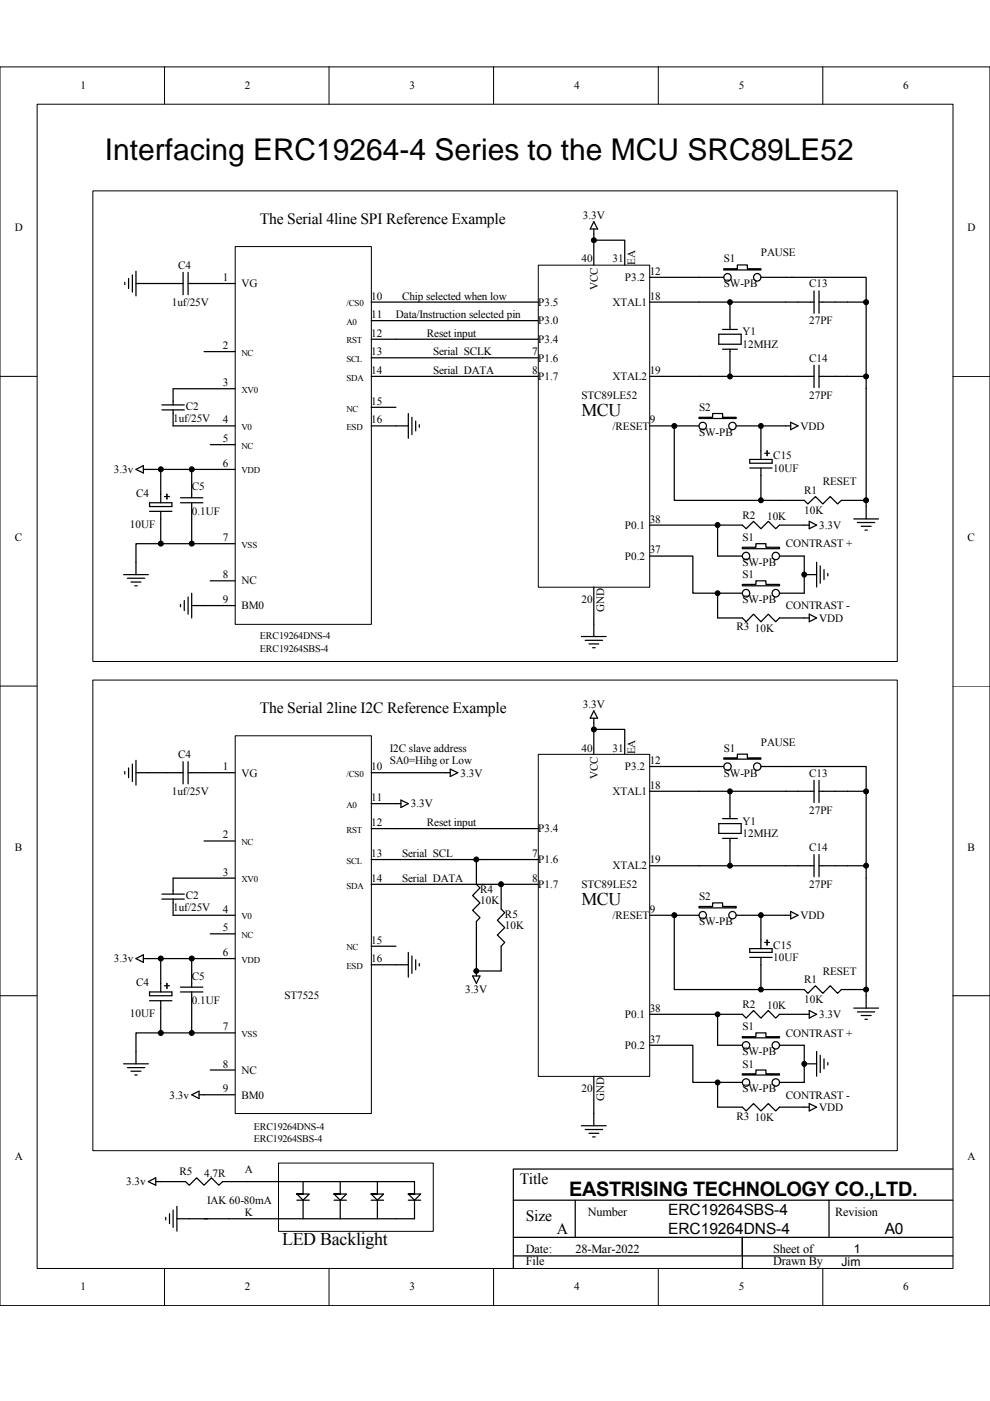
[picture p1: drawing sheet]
<svg xmlns="http://www.w3.org/2000/svg" width="210mm" height="297mm" viewBox="0 0 210 297" stroke-linecap="round" stroke-linejoin="round" font-family="sans-serif">
<g fill="none" stroke="#000" stroke-width=".21">
<path d="M0 14.2h209.9v262.6h-209.9zM34.9 14.1v8M69.8 14.1v8M104.6 14.1v8M139.6 14.1v8M174.5 14.1v8M7.9 22.1h194.2v246.8h-194.2zM0 79.8h7.8M202 79.8h7.9M0 145.5h7.8M202 145.5h7.9M0 211.1h7.8"/>
<path d="M202 211.1h7.9M34.9 268.9v7.9M69.8 268.9v7.9M104.6 268.9v7.9M139.6 268.9v7.9M174.5 268.9v7.9"/>
</g>
<path d="M108.8 254.5h93.2M122 254.5v7.8M175.8 254.5v7.8M202 247.9h-93.2v21M108.8 262.3h93.2M108.8 266.3h93.2M157.4 266.3v-4v6.6" fill="none" stroke="#000" stroke-width=".26"/>
<path d="M49.9 52.3h28.8v80.1h-28.8z" fill="#fff"/>
<path d="M49.9 52.3h28.8v80.1h-28.8z" fill="none" stroke="#000" stroke-width=".21"/>
<path d="M78.7 75.9h23.6" fill="none" stroke="#000" stroke-width=".26"/>
<path d="M114.2 56.3h23.6v68.2h-23.6z" fill="#fff"/>
<path d="M114.1 56.2h23.7v68.3h-23.7z" fill="none" stroke="#000" stroke-width=".21"/>
<g fill="none" stroke="#000" stroke-width=".26">
<path d="M125.9 50.9h6.6v5.3M125.9 47l.8 1.6h-1.6zM125.9 48.6v7.6M137.7 58.8h15.8M161.3 58.8h5.3M78.7 79.8h35.4M102.3 75.9h11.8M137.7 79.8h10.5M137.7 64h10.5M137.7 90.3h5.3M123.3 135h5.2M124.1 135.8h3.7"/>
<path d="M124.9 136.5h2.1M125.6 137.3h.6M125.9 124.5v10.5"/>
</g>
<path d="M153.5 57h2.8v-.8h2.2v.8h2.8v.2h-7.8z" fill-rule="evenodd" fill="#fff"/>
<g fill="none" stroke="#000" stroke-width=".26">
<path d="M153.5 57h2.8v-.8h2.2v.8h2.8v.2h-7.8zM166.6 58.8h17v23.6M148.2 64h24.4M148.2 79.8h24.4M152.4 70.9h4.7v2.1h-4.7zM153.2 69.8h3.1M153.2 74h3.1M154.8 64v5.8M154.8 74v5.8M172.6 61.7v4.7M172.6 77.4v4.8M173.7 64h9.9"/>
<path d="M173.7 61.7v4.7M173.7 77.4v4.8M173.7 79.8h6M143 90.3h5.2M156.1 90.3h5.2v7.1M159 97.4h4.7v.8h-4.7zM159 99.2h4.7M161.3 99.2v6.9M162.1 96.1h1.1M162.6 95.6v1M181 110h5.3M181.8 110.8h3.7"/>
<path d="M182.6 111.6h2.1M183.4 112.4h.5M183.6 107.4v2.6"/>
<circle cx="154.2" cy="58.8" r=".79"/>
<circle cx="160.5" cy="58.8" r=".79"/>
</g>
<path d="M148.2 88.5h2.9v-.8h2.1v.8h2.9v.2h-7.9z" fill-rule="evenodd" fill="#fff"/>
<g fill="none" stroke="#000" stroke-width=".26">
<path d="M179.7 79.8h3.9M143 90.3v15.8h27.5l.8 .7 1.6-1.5 1.6 1.5 1.5-1.5 1.6 1.5 .8-.7h5.2M148.2 88.5h2.9v-.8h2.1v.8h2.9v.2h-7.9zM161.3 90.3h6.3M167.6 89.5l1.6 .8-1.6 .8zM183.6 82.4v25M152.1 117.9h5.3M165.3 117.9h5.2"/>
<circle cx="149" cy="90.3" r=".78"/>
<circle cx="155.3" cy="90.3" r=".79"/>
</g>
<path d="M157.4 116h2.9v-.7h2.1v.7h2.9v.3h-7.9z" fill-rule="evenodd" fill="#fff"/>
<g fill="none" stroke="#000" stroke-width=".26">
<path d="M157.4 116h2.9v-.7h2.1v.7h2.9v.3h-7.9zM152.1 125.8h5.3M165.3 125.8h5.2"/>
<circle cx="158.2" cy="117.9" r=".78"/>
<circle cx="164.5" cy="117.9" r=".79"/>
</g>
<path d="M157.4 123.9h2.9v-.8h2.1v.8h2.9v.3h-7.9z" fill-rule="evenodd" fill="#fff"/>
<g fill="none" stroke="#000" stroke-width=".26">
<path d="M78.7 71.9h35.4M78.7 68h35.4M78.7 64h35.4M78.7 86.4h5.2M78.7 90.3h5.2M137.7 111.3h19.7l.8 .8 1.6-1.6 1.5 1.6 1.6-1.6 1.6 1.6 .8-.8h6.3M137.7 117.9h9.2v7.9h5.2v5.2h5.3l.8 .8 1.6-1.6 1.5 1.6 1.6-1.6 1.6 1.6 .8-.8h6.3M152.1 111.3v6.6M170.5 117.9v7.9M171.6 110.5l1.5 .8-1.5 .8zM173.1 119.2v5.3M173.9 120v3.7"/>
<path d="M38.3 128.1v.6M39.1 127.3v2.2M39.9 126.6v3.6M40.6 128.4h9.2M40.6 125.8v5.2M157.4 123.9h2.9v-.8h2.1v.8h2.9v.3h-7.9zM170.5 121.8h2.6M171.6 130.2l1.5 .8-1.5 .8zM174.7 120.8v2.1M175.5 121.6v.5"/>
<circle cx="158.2" cy="125.8" r=".79"/>
<circle cx="164.5" cy="125.8" r=".79"/>
</g>
<g fill="none" stroke="#000" stroke-width=".21">
<path d="M19.7 40.5h170.5v99.8h-170.5z"/>
<circle cx="125.9" cy="50.9" r=".53"/>
<circle cx="154.8" cy="64.1" r=".52"/>
<circle cx="154.8" cy="79.8" r=".52"/>
<circle cx="183.6" cy="64.1" r=".53"/>
<circle cx="183.6" cy="79.8" r=".53"/>
<circle cx="143" cy="90.3" r=".53"/>
<circle cx="161.3" cy="90.3" r=".52"/>
<circle cx="152.1" cy="111.3" r=".52"/>
<circle cx="161.3" cy="106.1" r=".52"/>
<circle cx="183.6" cy="106.1" r=".53"/>
<circle cx="152.1" cy="125.8" r=".51"/>
<circle cx="170.5" cy="121.8" r=".52"/>
</g>
<g fill="#000">
<circle cx="125.9" cy="50.9" r=".53"/>
<circle cx="154.8" cy="64.1" r=".52"/>
<circle cx="154.8" cy="79.8" r=".52"/>
<circle cx="183.6" cy="64.1" r=".53"/>
<circle cx="183.6" cy="79.8" r=".53"/>
<circle cx="143" cy="90.3" r=".53"/>
<circle cx="161.3" cy="90.3" r=".52"/>
<circle cx="152.1" cy="111.3" r=".52"/>
<circle cx="161.3" cy="106.1" r=".52"/>
<circle cx="183.6" cy="106.1" r=".53"/>
<circle cx="152.1" cy="125.8" r=".51"/>
<circle cx="170.5" cy="121.8" r=".52"/>
</g>
<path d="M49.9 156h28.8v80.1h-28.8z" fill="#fff"/>
<path d="M49.9 156h28.8v80.1h-28.8z" fill="none" stroke="#000" stroke-width=".21"/>
<path d="M78.7 182.2h23.6M34.1 219h15.7M39.3 203.2h10.5" fill="none" stroke="#000" stroke-width=".26"/>
<path d="M114.2 160h23.6v68.2h-23.6z" fill="#fff"/>
<path d="M114.1 159.9h23.7v68.3h-23.7z" fill="none" stroke="#000" stroke-width=".21"/>
<g fill="none" stroke="#000" stroke-width=".26">
<path d="M125.9 154.6h6.6v5.3M125.9 150.7l.8 1.6h-1.6zM125.9 152.3v7.6M137.7 162.5h15.8M137.7 167.8h10.5M161.3 162.5h5.3M78.7 187.5h35.4M102.3 182.2h11.8M137.7 183.6h10.5M137.7 194.1h5.3M28.8 203.2l1.6-.8v1.6zM30.4 203.2h1.1"/>
<path d="M34.1 219h-5.3v6.6M38.3 210.3h4.7M38.3 209.3h4.7M40.6 203.2v6.1M40.6 210.3v8.7M26.2 225.6h5.3M27 226.4h3.7M27.8 227.1h2.1M28.6 227.9h.5M123.3 238.7h5.2M124.1 239.5h3.7M125.9 228.2v10.5"/>
<path d="M124.9 240.3h2.1M125.6 241h.6"/>
</g>
<path d="M153.5 160.7h2.8v-.8h2.2v.8h2.8v.3h-7.8z" fill-rule="evenodd" fill="#fff"/>
<g fill="none" stroke="#000" stroke-width=".26">
<path d="M148.2 167.8h24.4M152.4 174.6h4.7v2.1h-4.7zM153.2 173.6h3.1M153.2 177.8h3.1M153.5 160.7h2.8v-.8h2.2v.8h2.8v.3h-7.8zM154.8 167.8v5.8M154.8 177.8v5.8M166.6 162.5h17v23.7M172.6 165.4v4.7M173.7 167.8h9.9M173.7 165.4v4.7M143 194.1h5.2"/>
<path d="M148.2 183.6h24.4M156.1 194.1h5.2v7M162.1 199.8h1.1M162.6 199.3v1.1M172.6 181.2v4.7M173.7 181.2v4.7M173.7 183.6h6M159 201.1h4.7v.8h-4.7zM159 203h4.7M161.3 203v6.8M181 213.7h5.3M181.8 214.5h3.7"/>
<path d="M182.6 215.3h2.1M183.4 216.1h.5M183.6 211.1v2.6"/>
<circle cx="154.2" cy="162.5" r=".78"/>
<circle cx="160.5" cy="162.5" r=".79"/>
</g>
<path d="M148.2 192.2h2.9v-.8h2.1v.8h2.9v.3h-7.9z" fill-rule="evenodd" fill="#fff"/>
<g fill="none" stroke="#000" stroke-width=".26">
<path d="M143 194.1v15.7h27.5l.8 .8 1.6-1.6 1.6 1.6 1.5-1.6 1.6 1.6 .8-.8h5.2M148.2 192.2h2.9v-.8h2.1v.8h2.9v.3h-7.9zM161.3 194.1h6.3M167.6 193.3l1.6 .8-1.6 .7zM179.7 183.6h3.9M183.6 186.2v24.9M152.1 221.6h5.3M165.3 221.6h5.2"/>
<circle cx="149" cy="194" r=".78"/>
<circle cx="155.3" cy="194" r=".79"/>
</g>
<path d="M157.4 219.8h2.9v-.8h2.1v.8h2.9v.2h-7.9z" fill-rule="evenodd" fill="#fff"/>
<g fill="none" stroke="#000" stroke-width=".26">
<path d="M157.4 219.8h2.9v-.8h2.1v.8h2.9v.2h-7.9zM152.1 229.5h5.3M165.3 229.5h5.2"/>
<circle cx="158.2" cy="221.6" r=".78"/>
<circle cx="164.5" cy="221.6" r=".78"/>
</g>
<path d="M157.4 227.7h2.9v-.8h2.1v.8h2.9v.2h-7.9z" fill-rule="evenodd" fill="#fff"/>
<g fill="none" stroke="#000" stroke-width=".26">
<path d="M26.5 163.6v.5M27.3 162.8v2.1M28.1 162v3.7M28.8 163.8h10M28.8 161.2v5.3M38.8 161.5v4.7M39.9 163.8h9.9M39.9 161.5v4.7M43.3 178.3h6.5M78.7 163.8h15.7M78.7 175.7h35.4M78.7 170.4h5.2"/>
<path d="M34.3 190.6h4.8M34.3 189.6h4.8M36.7 190.6v3.5h13.1M44.6 198h5.2M49.8 186.2h-13.1v3.4M31.5 203.2h7.8M31.7 210.3h4.7v.8h-4.7zM31.7 212.2h4.7M34.1 203.2v7.1M34.1 212.2v6.8M34.9 209h1M35.4 208.5v1"/>
<path d="M78.7 200.6h5.2M78.7 204.6h5.2M137.7 215.1h19.7l.8 .8 1.6-1.7 1.5 1.7 1.6-1.7 1.6 1.7 .8-.8h6.3M152.1 215.1v6.5M171.6 214.2l1.5 .9-1.5 .8zM40.6 232.1l1.6-.7v1.5zM42.2 232.1h7.6M44.6 226.9h5.2M137.7 221.6h9.2v7.9h5.2v5.2h5.3l.8 .8 1.6-1.5 1.5 1.5 1.6-1.5 1.6 1.5 .8-.8h6.3M157.4 227.7h2.9v-.8h2.1v.8h2.9v.2h-7.9zM170.5 221.6v7.9M170.5 225.6h2.6"/>
<path d="M171.6 234l1.5 .7-1.5 .8zM173.1 222.9v5.3M173.9 223.7v3.7M174.7 224.5v2.1M175.5 225.3v.5M31.5 250.5l1.5-.8v1.6zM33 250.5h6.3l.8 .8 1.6-1.6 1.6 1.6 1.5-1.6 1.6 1.6 .8-.8h5.3"/>
<circle cx="158.2" cy="229.5" r=".78"/>
<circle cx="164.5" cy="229.5" r=".79"/>
</g>
<g fill="none" stroke="#000" stroke-width=".21">
<path d="M19.7 144.2h170.5v99.8h-170.5z"/>
<circle cx="125.9" cy="154.7" r=".54"/>
<circle cx="154.8" cy="167.8" r=".52"/>
<circle cx="183.6" cy="167.8" r=".52"/>
<circle cx="143" cy="194" r=".54"/>
<circle cx="154.8" cy="183.5" r=".52"/>
<circle cx="161.3" cy="194" r=".52"/>
<circle cx="183.6" cy="183.5" r=".52"/>
<circle cx="34.1" cy="219" r=".54"/>
<circle cx="34.1" cy="203.2" r=".54"/>
<circle cx="40.7" cy="203.2" r=".54"/>
<circle cx="40.7" cy="219" r=".54"/>
<circle cx="152.1" cy="215.1" r=".51"/>
<circle cx="161.3" cy="209.8" r=".51"/>
<circle cx="183.6" cy="209.8" r=".52"/>
<circle cx="152.1" cy="229.5" r=".52"/>
<circle cx="170.5" cy="225.6" r=".52"/>
</g>
<g fill="#000">
<circle cx="125.9" cy="154.7" r=".54"/>
<circle cx="154.8" cy="167.8" r=".52"/>
<circle cx="183.6" cy="167.8" r=".52"/>
<circle cx="143" cy="194" r=".54"/>
<circle cx="154.8" cy="183.5" r=".52"/>
<circle cx="161.3" cy="194" r=".52"/>
<circle cx="183.6" cy="183.5" r=".52"/>
<circle cx="34.1" cy="219" r=".54"/>
<circle cx="34.1" cy="203.2" r=".54"/>
<circle cx="40.7" cy="203.2" r=".54"/>
<circle cx="40.7" cy="219" r=".54"/>
<circle cx="152.1" cy="215.1" r=".51"/>
<circle cx="161.3" cy="209.8" r=".51"/>
<circle cx="183.6" cy="209.8" r=".52"/>
<circle cx="152.1" cy="229.5" r=".52"/>
<circle cx="170.5" cy="225.6" r=".52"/>
</g>
<path d="M59.1 246.6h32.8v14.5h-32.8z" fill="#fff"/>
<g fill="none" stroke="#000" stroke-width=".21">
<path d="M59.1 246.6h32.8v14.5h-32.8z"/>
<circle cx="34.1" cy="99.5" r=".53"/>
<circle cx="40.7" cy="99.5" r=".53"/>
<circle cx="34.1" cy="115.3" r=".54"/>
<circle cx="40.7" cy="115.3" r=".54"/>
<circle cx="101" cy="182.2" r=".52"/>
<circle cx="106.2" cy="187.5" r=".53"/>
<circle cx="101" cy="205.9" r=".52"/>
</g>
<g fill="none" stroke="#000" stroke-width=".26">
<path d="M26.5 59.9v.5M27.3 59.1v2.1M28.1 58.3v3.6M28.8 57.5v5.2M38.8 57.7v4.8M39.9 57.7v4.8M28.8 60.1h10M39.9 60.1h9.9M43.3 74.5h6.5M28.8 99.5l1.6-.8v1.6zM30.4 99.5h19.4M34.1 99.5v7.1"/>
<path d="M34.3 86.9h4.8M34.3 85.9h4.8M36.7 86.9v3.4h13.1M40.6 99.5v6M44.6 94.3h5.2M49.8 82.4h-13.1v3.5M83.9 90.3h2.7M86.6 87.7v5.2M87.3 88.5v3.7M88.1 89.3v2.1M88.9 90v.6M31.7 106.6h4.7v.8h-4.7z"/>
<path d="M31.7 108.4h4.7M34.1 115.3h-5.3v6.5M34.1 115.3h15.7M34.1 108.4v6.9M34.9 105.3h1M35.4 104.8v1M38.3 106.6h4.7M38.3 105.5h4.7M40.6 106.6v8.7M26.2 121.8h5.3M27 122.6h3.7M27.8 123.4h2.1"/>
<path d="M28.6 124.2h.5M44.6 123.1h5.2M83.9 170.4h1.1M85 169.6l1.6 .8-1.6 .8zM94.4 163.8h1.1M95.5 163.1l1.6 .7-1.6 .8zM101 182.2v5.3l.8 .8-1.6 1.6 1.6 1.5-1.6 1.6 1.6 1.6-.8 .8v10.5h5.3v-5.3l.7-.8-1.5-1.6 1.5-1.5-1.5-1.6 1.5-1.6-.7-.8v-5.2M83.9 204.6h2.7M86.6 201.9v5.3M87.3 202.7v3.7M88.1 203.5v2.1M88.9 204.3v.5"/>
<path d="M100.2 206.9h1.6l-.8 1.6zM101 205.9v1M35.1 258.1v.6M35.9 257.3v2.1M36.7 256.5v3.7M37.5 255.8v5.2M52.5 250.5h35.4v2.7h-1.3h2.6l-1.3 1.3-1.3-1.3M62.9 254.5h2.7M64.3 250.5v2.7h-1.4h2.7l-1.3 1.3-1.4-1.3M64.3 254.5v3.9M70.8 254.5h2.6M72.1 250.5v2.7h-1.3h2.6l-1.3 1.3-1.3-1.3"/>
<path d="M72.1 254.5v3.9M78.7 254.5h2.6M80 250.5v2.7h-1.3h2.6l-1.3 1.3-1.3-1.3M80 254.5v3.9M86.6 254.5h2.6M87.9 254.5v3.9h-50.4"/>
</g>
<g fill="#000">
<circle cx="34.1" cy="99.5" r=".53"/>
<circle cx="40.7" cy="99.5" r=".53"/>
<circle cx="34.1" cy="115.3" r=".54"/>
<circle cx="40.7" cy="115.3" r=".54"/>
<circle cx="101" cy="182.2" r=".52"/>
<circle cx="106.2" cy="187.5" r=".53"/>
<circle cx="101" cy="205.9" r=".52"/>
</g>
<text font-size="6.3" x="22.2" y="34">Interfacing ERC19264-4 Series to the MCU SRC89LE52</text>
<text font-size="4.2" x="120.7" y="253.5">EASTRISING TECHNOLOGY CO.,LTD.</text>
<g font-size="3.8">
<text x="123.3" y="88.1">MCU</text>
<text x="123.3" y="191.8">MCU</text>
<text x="59.8" y="264">LED Backlight</text>
</g>
<g font-size="3.3">
<text x="55.1" y="47.5">The Serial 4line SPI Reference Example</text>
<text x="55.1" y="151.3">The Serial 2line I2C Reference Example</text>
<text x="110.2" y="251">Title</text>
<text x="141.7" y="257.7">ERC19264SBS-4</text>
<text x="111.5" y="258.9">Size</text>
<text x="118.1" y="261.5">A</text>
<text x="141.7" y="261.6">ERC19264DNS-4</text>
<text x="187.6" y="261.6">A0</text>
</g>
<g font-size="2.6">
<text x="124.6" y="257.8">Number</text>
<text x="177.1" y="257.8">Revision</text>
<text x="111.5" y="265.7">Date:</text>
<text x="111.5" y="268.3">File</text>
<text x="122" y="265.7">28-Mar-2022</text>
<text x="164" y="268.3">Drawn By</text>
<text x="164" y="265.7">Sheet of</text>
<text x="178.4" y="268.4">Jim</text>
<text x="181" y="265.7">1</text>
</g>
<g font-size="2.4">
<text x="17.1" y="18.9">1</text>
<text x="51.9" y="18.9">2</text>
<text x="86.8" y="18.9">3</text>
<text x="121.8" y="18.9">4</text>
<text x="156.6" y="18.9">5</text>
<text x="191.5" y="18.9">6</text>
<text x="123.6" y="46.4">3.3V</text>
<text x="3.1" y="49.1">D</text>
<text x="205.1" y="49.1">D</text>
<text x="37.8" y="57">C4</text>
<text x="47.2" y="59.6">1</text>
<text x="123.3" y="55.6">40</text>
<text x="129.9" y="55.6">31</text>
<text x="132.5" y="59.6">P3.2</text>
<text x="134.7" y="56.2" transform="rotate(-90 134.7 56.2)">EA</text>
<text x="137.8" y="58.3">12</text>
<text x="153.5" y="55.6">S1</text>
<text x="161.3" y="54.3">PAUSE</text>
<text x="36.4" y="64.9">1uf/25V</text>
<text x="51.2" y="60.9">VG</text>
<text x="78.7" y="63.5">10</text>
<text x="85.3" y="63.5">Chip selected when low</text>
<text x="114.1" y="64.9">P3.5</text>
<text x="126.8" y="61.5" transform="rotate(-90 126.8 61.5)">VCC</text>
<text x="129.9" y="64.9">XTAL1</text>
<text x="137.8" y="63.5">18</text>
<text x="153.5" y="60.9">SW-PB</text>
<text x="171.6" y="60.9">C13</text>
<text x="78.7" y="71.4">12</text>
<text x="78.7" y="67.5">11</text>
<text x="83.9" y="67.5">Data/Instruction selected pin</text>
<text x="90.5" y="71.4">Reset input</text>
<text x="114.1" y="68.8">P3.0</text>
<text x="157.4" y="71.1">Y1</text>
<text x="171.6" y="68.8">27PF</text>
<text x="47.2" y="74">2</text>
<text x="78.7" y="75.4">13</text>
<text x="91.8" y="75.4">Serial SCLK</text>
<text x="112.8" y="75.4">7</text>
<text x="114.1" y="72.7">P3.4</text>
<text x="114.1" y="76.7">P1.6</text>
<text x="157.4" y="73.8">12MHZ</text>
<text x="171.6" y="76.7">C14</text>
<text x="47.2" y="81.9">3</text>
<text x="78.7" y="79.3">14</text>
<text x="91.8" y="79.3">Serial DATA</text>
<text x="112.8" y="79.3">8</text>
<text x="114.1" y="80.6">P1.7</text>
<text x="129.9" y="80.6">XTAL2</text>
<text x="137.8" y="79.3">19</text>
<text x="36.7" y="89.5">1uf/25V</text>
<text x="39.4" y="86.9">C2</text>
<text x="47.2" y="89.8">4</text>
<text x="78.7" y="85.9">15</text>
<text x="78.7" y="89.8">16</text>
<text x="123.3" y="84.5">STC89LE52</text>
<text x="137.8" y="89.8">9</text>
<text x="148.3" y="87.2">S2</text>
<text x="171.6" y="84.5">27PF</text>
<text x="47.2" y="93.7">5</text>
<text x="129.9" y="91.1">/RESET</text>
<text x="148.3" y="92.4">SW-PB</text>
<text x="169.8" y="91.1">VDD</text>
<text x="24.1" y="100.3">3.3v</text>
<text x="47.2" y="99">6</text>
<text x="164" y="97.4">C15</text>
<text x="164" y="100">10UF</text>
<text x="28.9" y="105.3">C4</text>
<text x="40.7" y="104">C5</text>
<text x="170.5" y="104.8">R1</text>
<text x="174.5" y="102.9">RESET</text>
<text x="27.6" y="111.8">10UF</text>
<text x="40.7" y="109.2">0.1UF</text>
<text x="132.5" y="112.1">P0.1</text>
<text x="137.8" y="110.8">38</text>
<text x="157.4" y="110">R2</text>
<text x="162.6" y="110.3">10K</text>
<text x="170.5" y="109">10K</text>
<text x="173.7" y="112.1">3.3V</text>
<text x="3.1" y="114.7">C</text>
<text x="47.2" y="114.7">7</text>
<text x="132.5" y="118.7">P0.2</text>
<text x="137.8" y="117.3">37</text>
<text x="157.4" y="114.7">S1</text>
<text x="157.4" y="120">SW-PB</text>
<text x="166.6" y="116">CONTRAST +</text>
<text x="205.1" y="114.7">C</text>
<text x="47.2" y="122.6">8</text>
<text x="51.2" y="123.9">NC</text>
<text x="157.4" y="122.6">S1</text>
<text x="47.2" y="127.8">9</text>
<text x="51.2" y="129.2">BM0</text>
<text x="123.3" y="127.8">20</text>
<text x="128.1" y="129.7" transform="rotate(-90 128.1 129.7)">GND</text>
<text x="157.4" y="127.8">SW-PB</text>
<text x="166.6" y="129.2">CONTRAST -</text>
<text x="173.7" y="131.8">VDD</text>
<text x="156.1" y="133.6">R3</text>
<text x="160.1" y="133.9">10K</text>
<text x="123.6" y="150.2">3.3V</text>
<text x="37.8" y="160.7">C4</text>
<text x="82.6" y="159.4">I2C slave address</text>
<text x="123.3" y="159.4">40</text>
<text x="129.9" y="159.4">31</text>
<text x="134.7" y="159.9" transform="rotate(-90 134.7 159.9)">EA</text>
<text x="153.5" y="159.4">S1</text>
<text x="161.3" y="158.1">PAUSE</text>
<text x="47.2" y="163.3">1</text>
<text x="51.2" y="164.6">VG</text>
<text x="78.7" y="163.3">10</text>
<text x="82.6" y="162">SA0=Hihg or Low</text>
<text x="97.6" y="164.6">3.3V</text>
<text x="126.8" y="165.2" transform="rotate(-90 126.8 165.2)">VCC</text>
<text x="132.5" y="163.3">P3.2</text>
<text x="137.8" y="162">12</text>
<text x="137.8" y="167.3">18</text>
<text x="153.5" y="164.6">SW-PB</text>
<text x="171.6" y="164.6">C13</text>
<text x="36.4" y="168.6">1uf/25V</text>
<text x="78.7" y="169.9">11</text>
<text x="87.1" y="171.2">3.3V</text>
<text x="129.9" y="168.6">XTAL1</text>
<text x="171.6" y="172.5">27PF</text>
<text x="47.2" y="177.8">2</text>
<text x="78.7" y="175.1">12</text>
<text x="90.5" y="175.1">Reset input</text>
<text x="114.1" y="176.4">P3.4</text>
<text x="157.4" y="174.9">Y1</text>
<text x="157.4" y="177.5">12MHZ</text>
<text x="3.1" y="180.4">B</text>
<text x="47.2" y="185.6">3</text>
<text x="78.7" y="181.7">13</text>
<text x="85.3" y="181.7">Serial SCL</text>
<text x="112.8" y="181.7">7</text>
<text x="114.1" y="183">P1.6</text>
<text x="129.9" y="184.3">XTAL2</text>
<text x="137.8" y="183">19</text>
<text x="171.6" y="180.4">C14</text>
<text x="205.1" y="180.4">B</text>
<text x="39.4" y="190.6">C2</text>
<text x="78.7" y="186.9">14</text>
<text x="85.3" y="186.9">Serial DATA</text>
<text x="101.8" y="189.3">R4</text>
<text x="101.8" y="191.7">10K</text>
<text x="112.8" y="186.9">8</text>
<text x="114.1" y="188.3">P1.7</text>
<text x="123.3" y="188.3">STC89LE52</text>
<text x="148.3" y="190.9">S2</text>
<text x="171.6" y="188.3">27PF</text>
<text x="36.7" y="193.3">1uf/25V</text>
<text x="47.2" y="193.5">4</text>
<text x="47.2" y="197.4">5</text>
<text x="107.1" y="194.6">R5</text>
<text x="107.1" y="196.9">10K</text>
<text x="129.9" y="194.8">/RESET</text>
<text x="137.8" y="193.5">9</text>
<text x="148.3" y="196.1">SW-PB</text>
<text x="169.8" y="194.8">VDD</text>
<text x="47.2" y="202.7">6</text>
<text x="78.7" y="200.1">15</text>
<text x="164" y="201.1">C15</text>
<text x="164" y="203.8">10UF</text>
<text x="24.1" y="204">3.3v</text>
<text x="28.9" y="209">C4</text>
<text x="40.7" y="207.7">C5</text>
<text x="78.7" y="204">16</text>
<text x="170.5" y="208.5">R1</text>
<text x="174.5" y="206.6">RESET</text>
<text x="27.6" y="215.6">10UF</text>
<text x="40.7" y="212.9">0.1UF</text>
<text x="60.3" y="211.9">ST7525</text>
<text x="98.6" y="210.6">3.3V</text>
<text x="132.5" y="215.9">P0.1</text>
<text x="137.8" y="214.5">38</text>
<text x="157.4" y="213.7">R2</text>
<text x="162.6" y="214">10K</text>
<text x="170.5" y="212.7">10K</text>
<text x="173.7" y="215.9">3.3V</text>
<text x="47.2" y="218.5">7</text>
<text x="137.8" y="221.1">37</text>
<text x="157.4" y="218.5">S1</text>
<text x="166.6" y="219.8">CONTRAST +</text>
<text x="47.2" y="226.4">8</text>
<text x="51.2" y="227.7">NC</text>
<text x="132.5" y="222.4">P0.2</text>
<text x="157.4" y="223.7">SW-PB</text>
<text x="157.4" y="226.4">S1</text>
<text x="35.9" y="232.9">3.3v</text>
<text x="47.2" y="231.6">9</text>
<text x="51.2" y="232.9">BM0</text>
<text x="123.3" y="231.6">20</text>
<text x="128.1" y="233.5" transform="rotate(-90 128.1 233.5)">GND</text>
<text x="157.4" y="231.6">SW-PB</text>
<text x="166.6" y="232.9">CONTRAST -</text>
<text x="156.1" y="237.4">R3</text>
<text x="160.1" y="237.6">10K</text>
<text x="173.7" y="235.5">VDD</text>
<text x="3.1" y="246">A</text>
<text x="26.8" y="251.3">3.3v</text>
<text x="38.1" y="249.2">R5</text>
<text x="43.3" y="249.5">4.7R</text>
<text x="51.9" y="248.7">A</text>
<text x="205.1" y="246">A</text>
<text x="43.9" y="255.2">IAK 60-80mA</text>
<text x="51.9" y="257.9">K</text>
<text x="17.1" y="273.6">1</text>
<text x="51.9" y="273.6">2</text>
<text x="86.8" y="273.6">3</text>
<text x="121.8" y="273.6">4</text>
<text x="156.6" y="273.6">5</text>
<text x="191.5" y="273.6">6</text>
</g>
<g font-size="2.1">
<text x="55.1" y="135.6">ERC19264DNS-4</text>
<text x="55.1" y="138.2">ERC19264SBS-4</text>
<text x="53.8" y="239.5">ERC19264DNS-4</text>
<text x="53.8" y="242.1">ERC19264SBS-4</text>
</g>
<g font-size="1.9">
<text x="73.4" y="64.9">/CS0</text>
<text x="73.4" y="68.9">A0</text>
<text x="51.2" y="75.4">NC</text>
<text x="73.4" y="72.8">RST</text>
<text x="73.4" y="76.8">SCL</text>
<text x="51.2" y="83.3">XV0</text>
<text x="73.4" y="80.7">SDA</text>
<text x="73.4" y="87.2">NC</text>
<text x="51.2" y="95.1">NC</text>
<text x="51.2" y="91.2">V0</text>
<text x="73.4" y="91.2">ESD</text>
<text x="51.2" y="100.4">VDD</text>
<text x="51.2" y="116.2">VSS</text>
<text x="73.4" y="164.7">/CS0</text>
<text x="73.4" y="171.3">A0</text>
<text x="51.2" y="179.2">NC</text>
<text x="73.4" y="176.5">RST</text>
<text x="73.4" y="183.1">SCL</text>
<text x="51.2" y="187.1">XV0</text>
<text x="73.4" y="188.4">SDA</text>
<text x="51.2" y="194.9">V0</text>
<text x="51.2" y="198.9">NC</text>
<text x="73.4" y="201.5">NC</text>
<text x="51.2" y="204.1">VDD</text>
<text x="73.4" y="205.4">ESD</text>
<text x="51.2" y="219.9">VSS</text>
</g>
</svg>
